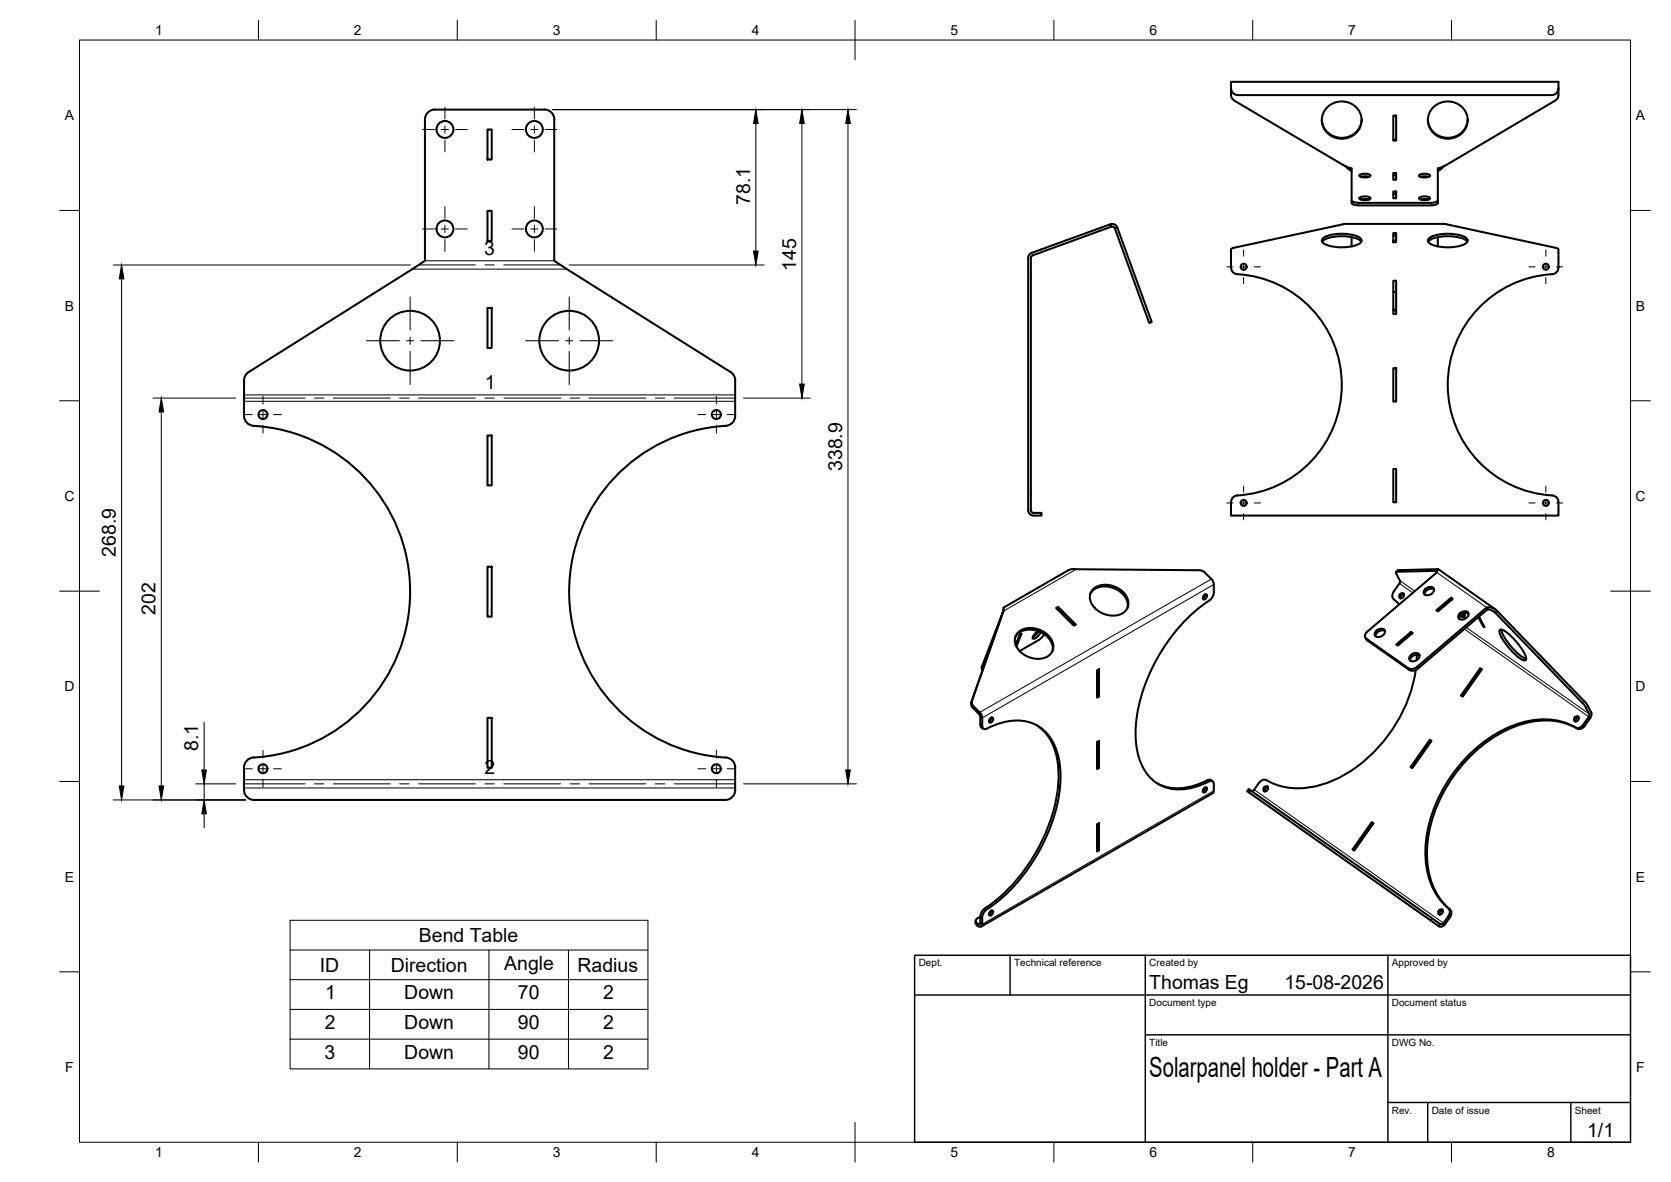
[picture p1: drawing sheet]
<svg xmlns="http://www.w3.org/2000/svg" width="420mm" height="297mm" viewBox="0 0 420 297" stroke-linecap="round" stroke-linejoin="round" font-family="sans-serif">
<!-- layer: Visible -->
<g fill="none" stroke="#000" stroke-width=".51">
<path d="M122.6 32.5h1v7.6h-1zM309.5 23.9v-3.3h82.4v3.3M309.5 22.2a1.7 1.7 0 0 0 1.7 1.7h79a1.66 1.66 0 0 0 1.7-1.7M309.5 23.9a1.54 1.54 0 0 0 .8 1.3M310.3 25.3l27.4 16.2 2.2 .8v8.7M332.4 30.1a5 5 0 0 0 5 4.5 5 5 0 0 0 5-4.5M333.5 27.2a5 5 0 0 1 6.2-1.2 5 5 0 0 1 2.4 5.8 5 5 0 0 1-5.9 2.9 5 5 0 0 1-3.8-5.4l.3-.8zM350.3 29h.7v6.3h-.7zM350.3 35.1h.7M359 30.1a5 5 0 0 0 5 4.5 5 5 0 0 0 5-4.5M360.2 27.2a5 5 0 0 1 6.2-1.2 5 5 0 0 1 2.3 5.8 5 5 0 0 1-5.9 2.9 5 5 0 0 1-3.7-5.4l.2-.8zM391.1 25.3l-27.5 16.2-2.1 .8v8.7l-.3 .4-1.3 .2h-18.4l-1.3-.2-.3-.4"/>
<path d="M391.9 23.9a1.54 1.54 0 0 1-.8 1.3M122.6 53h1v7.5h-1zM279.2 56.4h1l.7 .6 8.7 23.9-.6 .3-8.7-23.8M279.4 57h.6l.3 .4 .6-.3M332.8 59.8a10.7 10.7 0 0 1 9.2 0 .76 .76 0 0 1 0 1.3 10.7 10.7 0 0 1-9.2 0 .76 .76 0 0 1 0-1.3zM338.2 41.7l1.7 1.3M339.9 59.6v2.3M339.9 50.4l.3 .3 1.3 .3h18.4l1.3-.3 .3-.3M341.9 43.9l1.3-.2a1.43 1.43 0 0 1 1.4 .4 2.32 2.32 0 0 1-2.8 0zM341.9 49.6l1.3-.3a1.43 1.43 0 0 1 1.4 .5 2.32 2.32 0 0 1-2.8 0zM342.1 50.1l1.1-.1 1.1 .1M342.1 44.5l1.1-.2 1.1 .2"/>
<path d="M350.3 58.6h.7v2.3h-.7zM350.3 43.5h.7v1.7h-.7zM350.3 48.1h.7v1.7h-.7zM350.3 59.2h.7M350.3 48.8h.7M350.3 44.1h.7M356.9 43.9l1.3-.2a1.43 1.43 0 0 1 1.4 .4 2.32 2.32 0 0 1-2.8 0zM356.9 49.6l1.3-.3a1.43 1.43 0 0 1 1.4 .5 2.32 2.32 0 0 1-2.8 0zM357.1 50.1l1.1-.1 1.1 .1M357.1 44.5l1.1-.2 1.1 .2M359.4 59.8a10.7 10.7 0 0 1 9.2 0 .76 .76 0 0 1 0 1.3 10.7 10.7 0 0 1-9.2 0 .76 .76 0 0 1 0-1.3zM361.5 59.6v2.3"/>
<path d="M363.2 41.7l-1.7 1.3M122.6 77.4h1v10h-1zM259.6 64.2l-.4 .6v63.4a.94 .94 0 0 0 1.4 .7h1.3v.7h-.7a2.39 2.39 0 0 1-2.6-1l-.1-63.8a1.28 1.28 0 0 1 .9-1.3l19.8-7.1 .2 .6-19.8 7.2M310.3 62.2l-.8 .5v4.5a1.67 1.67 0 0 0 1.6 1.7 27.9 27.9 0 0 1 26.3 28.1 27.9 27.9 0 0 1-26.8 27.6 1.72 1.72 0 0 0-1.1 1.6v3.4h82.4v-1a5.6 5.6 0 0 0-.3-3.4l-.8-.6a27.9 27.9 0 0 1-26.8-27.9 27.9 27.9 0 0 1 26.8-27.9 1.66 1.66 0 0 0 1.1-1.5v-4.6l-.5-.4-28.1-6h-25.2l-27.8 6M332.4 60.8a6.5 6.5 0 0 1 5-1.4 6.5 6.5 0 0 1 4.9 1.4M350.3 70.6h.7v8.3h-.7zM350.3 60.5h.7M350.3 78h.7M350.3 73.3h.7M350.3 77.8h.7M359.1 60.8a6.5 6.5 0 0 1 4.9-1.4 6.5 6.5 0 0 1 5 1.4M350.3 92.5h.7v8.4h-.7z"/>
<path d="M61.4 104.5v-8.9a2.47 2.47 0 0 1 1.1-2.1l44.3-28v-35.5a2.48 2.48 0 0 1 2.5-2.5h27.6a2.48 2.48 0 0 1 2.5 2.5v35.5l44.3 28a2.51 2.51 0 0 1 1.2 2.1l-.1 8.9M61.4 104.5a2.51 2.51 0 0 0 2.3 2.5 41.8 41.8 0 0 1 39.4 41.7 41.8 41.8 0 0 1-39.4 41.7M122.6 109.4h1v12.6h-1zM184.9 104.5a2.51 2.51 0 0 1-2.4 2.5 41.8 41.8 0 0 0-39.4 41.7 41.8 41.8 0 0 0 39.4 41.7M350.3 117.9h.7v8.3h-.7zM122.6 142.4h1v12.6h-1zM252.3 153.6l-8.1 23a1.23 1.23 0 0 0 .4 1.2l1.6 1.7M252.3 153.6l-.2 .4M252.3 153.5l-5.4 14.1M252.3 153.2l-.1 .7M256.1 158.8a5.8 5.8 0 0 1 8.8 3.5 3.3 3.3 0 0 1-3.8 3.3 5.8 5.8 0 0 1-5.9-4.5 2.79 2.79 0 0 1 .9-2.3zM261 158.6a1.9 1.9 0 0 0-1.3 1.9 2.64 2.64 0 0 0 2-1.6"/>
<path d="M261.2 158.7l-.7 .8-.8 .5M262.6 159.4l-1.2 1.3-5.1 2.9M265.7 153l.2-.1 4.2 4.2M266 152.5l-.5 .3 4.5 4.4 .5-.3-4.5-4.4-.1 .4M274.1 149.3a4.9 4.9 0 0 1 6.7-1.1 4.3 4.3 0 0 1 2.7 4.6M275 147.9a5.8 5.8 0 0 1 8.7 3.5 3.3 3.3 0 0 1-3.7 3.3 5.8 5.8 0 0 1-6-4.4 2.79 2.79 0 0 1 1-2.4zM301.5 143.3l-32.3-.2-16.8 9.6-.1 .9M301.5 143.3l.8 .2 .7 .4M302.8 149.6l.4-.3a.76 .76 0 0 1 .1 .9 .76 .76 0 0 1-.8 .4v-.6zM303 143.9l2 2.3 .2 2.7M303 149.4l-.1 .5-.5 .5M305.2 148.9l-.2 .9a4.7 4.7 0 0 1-2.5 2.2 44.5 44.5 0 0 0-16.9 30.5 17.2 17.2 0 0 0 3.3 12.6 10.6 10.6 0 0 0 11.8 2.6l3.4-1.4a.71 .71 0 0 1 .8 0 .71 .71 0 0 1 .3 .7v1.7l-.3 .6-58.2 33.6"/>
<path d="M346.1 158.5l.4-.3a1 1 0 0 1 1.1-.2 1 1 0 0 1 .6 1 1.6 1.6 0 0 1-2.5 .7 1.05 1.05 0 0 1 .4-1.2zM348.3 158.6a1.68 1.68 0 0 0-2.4 1.3M350.4 150.6l1.4 1.3M350.5 148.6a1.58 1.58 0 0 0-.1 2M351.5 143.3l-.5 .4M351.6 143.3h-.1M352 145.9l-1-1.9 .1-.3 9.9-.2 .5-.5-.2 .9-17.5 14.8a1.1 1.1 0 0 0-.3 1.7M352 145.9l-.1 .7-1.4 2M352.2 149.2a.54 .54 0 0 1 .8 0 .54 .54 0 0 1-.1 .8 .57 .57 0 0 1-.9 .3 .57 .57 0 0 1 0-.9zM353 149.3l-.6 .4-.2 .7M354.8 158.8l.4 .3-3.7 3.1-.4-.2 3.7-3.2 .2 .4M358.5 148l.3-.3a1 1 0 0 1 1.2-.2 1 1 0 0 1 .5 1 1.6 1.6 0 0 1-2.5 .7 1.05 1.05 0 0 1 .5-1.2z"/>
<path d="M360.6 148.1a1.68 1.68 0 0 0-2.4 1.3M361 143.5l.3 .2M361.5 143l-9.9 .3M361.5 143l14.5 10.1M364.9 150.2l.4 .3-3.8 3.2-.4-.3 3.8-3.2 .2 .5M367.1 154.1l.4-.3a1 1 0 0 1 1.1-.2 1 1 0 0 1 .6 1 1.6 1.6 0 0 1-2.5 .7 1.05 1.05 0 0 1 .4-1.2zM367.6 154.4l.7 .3M368.2 154.1l.1 .4-.1 .6-1.1-.3M369.3 154.3a1.68 1.68 0 0 0-2.4 1.2M371.7 155.1l1.2 2.2M371.9 154.9l1.4 2.7-.4-.3M373 157.2l-.1 .1"/>
<path d="M373.8 152.7l1.6 .1 1.1 .8M374 153.1l-17.4 14.9a2.01 2.01 0 0 1-2.2 .4l-10.7-7.5M376 154l21.8 22.6 .8 .9 1 1.9M376.5 153.6l-.5 .4-.9-.6-1.1-.3-.2-.4-17.5 14.9a2.01 2.01 0 0 1-2.2 .3M376.5 153.6l21.8 22.6M377.2 158.2a6.1 6.1 0 0 1 3.7 2.7 9.3 9.3 0 0 1 2.8 4.9l-.2 .2a6.1 6.1 0 0 1-3.7-2.7 9.3 9.3 0 0 1-2.8-4.9zM377.5 158.2a13.5 13.5 0 0 0 6.2 7.4M244.4 176.2a1.23 1.23 0 0 0 .3 1.2M244.7 177.4l2.1 2.3 .2 2.7a.71 .71 0 0 0 .3 .7 .71 .71 0 0 0 .8 0 13.7 13.7 0 0 1 12-1.1 11.8 11.8 0 0 1 6.3 9.4 36.7 36.7 0 0 1-5.1 22.5 42.2 42.2 0 0 1-13.6 15l-.3 .3a4 4 0 0 0-.4 3M246.2 179.4l.3 .7v2M246.9 167.5v.6M246.9 168.1l.2 .2"/>
<path d="M255.3 160.1a4.9 4.9 0 0 1 6.7-1.1 4.3 4.3 0 0 1 2.6 4.7M255.4 162.1l.9-2.6 .5-.3-1.3 3.3M255.4 162.2l.2 .2M275.8 168.5l.5-.3v6.8l-.5 .3zM275.9 168.5v6.3l.4 .2M275.9 174.8h-.1M343.3 160.2l.2 .4M343.5 160.6l.3 .3M343.5 160.5l10.6 7.4M354.8 164.6l.4-.3a1 1 0 0 1 1.1-.2 1 1 0 0 1 .6 1 1.6 1.6 0 0 1-2.5 .7 1.05 1.05 0 0 1 .4-1.2zM356 168.4a36.9 36.9 0 0 1-22.3 28.3 18.1 18.1 0 0 1-15.6-.8 1.75 1.75 0 0 0-1.5 .9M356.2 164.5v1.4"/>
<path d="M357 164.7a1.68 1.68 0 0 0-2.5 1.3M372.2 167.9l.4 .3-4.8 6.8-.4-.2zM372.6 168.2l-4.9 6.8M398.3 176.2l1 1.2M399.3 177.4l.8 1.6 .1 .7-.3 .7-1.4 2M399.6 179.4l-.1 .7M122.6 180.4h1v12.5h-1zM182.5 190.4a2.47 2.47 0 0 1 2.3 2.5l.1 5.6a2.51 2.51 0 0 1-2.5 2.5h-118.5a2.51 2.51 0 0 1-2.5-2.5v-5.6a2.51 2.51 0 0 1 2.3-2.5M246.5 182.1a1.04 1.04 0 0 0 .8 1.1M249 180.5l.5-.2a.76 .76 0 0 1 .1 .9 .76 .76 0 0 1-.9 .3v-.5zM249.3 180.3l-.2 .6-.4 .4M260.6 182.3a13.5 13.5 0 0 1 5.5 11.3 41.3 41.3 0 0 1-8.6 25.1 39.7 39.7 0 0 1-10.2 9.9l-.6 .8-.2 .9"/>
<path d="M275.8 186.5l.5-.3v6.8l-.5 .3zM275.9 186.4v6.3l.4 .3M275.9 192.7l-.1 .1M302.8 198.1l.4-.3a.76 .76 0 0 1 .1 .9 .76 .76 0 0 1-.8 .4v-.6zM303 198.3h-.4M303 197.9l-.1 .5-.5 .5M304.9 196.3a.99 .99 0 0 0-1.3-.3 13.4 13.4 0 0 1-12.5 .9M316.5 196.8l-1.1 1.6-.6 .4-.2-.1M318 197.7a.54 .54 0 0 1 .8 0 .54 .54 0 0 1-.1 .8 .57 .57 0 0 1-.9 .3 .57 .57 0 0 1 0-.9zM318.8 197.8l-.6 .4-.2 .7M359.5 185.9l.4 .3-4.8 6.8-.4-.3zM359.9 186.2l-4.8 6.8"/>
<path d="M396.1 180.1a.54 .54 0 0 1 .9 .1 .54 .54 0 0 1-.2 .8 .57 .57 0 0 1-.9 .3 .57 .57 0 0 1 0-1zM397 180.2l-.7 .4-.1 .7M398.5 182.4a1.58 1.58 0 0 1-1.9 .7 18.4 18.4 0 0 0-16.7-.1 36.9 36.9 0 0 0-21.1 29.9 18.7 18.7 0 0 0 6 16 1.75 1.75 0 0 1-.2 1.7l-1.3 1.6M399.5 180.1l-1.4 2a1.58 1.58 0 0 1-1.9 .7 18.4 18.4 0 0 0-16.7-.1 36.9 36.9 0 0 0-21.1 29.9 18.7 18.7 0 0 0 6 16 1.75 1.75 0 0 1-.3 1.7l-1.1 1.7-.5 .3-.3-.1M275.8 207.1l.5-.2v6.8l-.5 .3zM275.9 207.1v6.3l.4 .3M275.9 213.4l-.1 .1M344.9 206.6l.4 .3-4.8 6.8-.4-.3zM345.3 206.9l-4.8 6.8M245.3 231.4v.6M245.3 232l.5 .6a.68 .68 0 0 0 1.1 0l.1-.4M246 232.2h.4l.1-1.9-.7 .5a.78 .78 0 0 0-.5 .8 .78 .78 0 0 0 .7 .6"/>
<path d="M249 229l.5-.2a.76 .76 0 0 1 .1 .9 .76 .76 0 0 1-.9 .3v-.5zM249.3 228.8l-.2 .6-.4 .4M362 228.6a.54 .54 0 0 1 .8 .1 .54 .54 0 0 1-.1 .8 .57 .57 0 0 1-.9 .3 .57 .57 0 0 1 0-.9zM362.8 228.8l-.6 .3-.2 .8M363.4 232.2a1.31 1.31 0 0 1-2.3 .1l-47.5-33.4 .4-.6 48.2 33.9"/>
<circle cx="111.9" cy="32.5" r="2.13"/>
<circle cx="134.4" cy="32.5" r="2.13"/>
<circle cx="111.9" cy="57.5" r="2.13"/>
<circle cx="134.4" cy="57.5" r="2.13"/>
<circle cx="312.7" cy="67" r=".75"/>
<circle cx="388.7" cy="67" r=".75"/>
<circle cx="103.1" cy="85.6" r="7.5"/>
<circle cx="143.1" cy="85.6" r="7.5"/>
<circle cx="66.1" cy="104.2" r="1.13"/>
<circle cx="180.1" cy="104.2" r="1.13"/>
<circle cx="312.7" cy="126.4" r=".75"/>
<circle cx="388.7" cy="126.4" r=".75"/>
<circle cx="66.1" cy="193.2" r="1.13"/>
<circle cx="180.1" cy="193.2" r="1.13"/>
</g>
<!-- layer: Visible Narrow -->
<g fill="none" stroke="#000" stroke-width=".25">
<path d="M103.7 67.6h38.8M106.8 65.5h32.6M61.4 99.2h123.4M61.4 100.8h123.4M270.6 143.1l-18.3 10.5M304.6 145.5l-58.3 33.5-.1 .5M305.2 146.9l-58.2 33.5-.5-.3M351.6 143.3l-.5 .4M351.9 146.6l3.3 2.4M352 145.9l3.7 2.7M361 143.5l.3 .1M361.3 143.9l12.5 8.8"/>
<path d="M368.2 158.1l31.7 22.3M368.7 157.7l30.9 21.7 .5-.4M375.2 153.4l.8 .6M244.3 176.2l-.1 .4M244.7 177.4l-.1 .4M246.9 167.6l.3 .3M343.5 160.5l.2 .4M354.1 167.9l.3 .5M356.3 167.6l.3 .4M398.3 176.2l-.5 .4M399.3 177.4l-.5 .4M61.4 195.9h123.4"/>
<path d="M61.4 198h123.4M246.5 182.1l.5 .3M303.6 196.1l.5 .2M305.2 198.7l-58.2 33.5-.5-.2-.5 .2v.6M314.4 198.6l-.4 .5M315.4 198.4l47.9 33.8M396.2 182.9l.4 .2M398.1 182.1l.4 .3M245.8 232.1v.6M246.5 230.3l.5 .3M247.6 228.3l.5 .3M360.1 230.8l-.4 .5"/>
<path d="M362 232.1l-.4 .5M362.2 232.2l-.4 .6M364.2 230.3l.3 .3M364.2 228.3l.4 .3"/>
</g>
<!-- layer: Bend Center -->
<g fill="none" stroke="#000" stroke-width=".25">
<path d="M105.3 66.6h14.2M121.9 66.6h2.4M126.7 66.6h14.2M61.4 100h15.3M79.1 100h2.3M83.8 100h14.3M100.5 100h2.4M105.2 100h14.3M121.9 100h2.4M126.7 100h14.3M143.3 100h2.4M148.1 100h14.3"/>
<path d="M164.8 100h2.4M169.5 100h15.3M61.4 197h15.3M79.1 197h2.3M83.8 197h14.3M100.5 197h2.4M105.2 197h14.3M121.9 197h2.4M126.7 197h14.3M143.3 197h2.4M148.1 197h14.3M164.8 197h2.4"/>
<path d="M169.5 197h15.3"/>
</g>
<!-- layer: BORDER -->
<g fill="none" stroke="#000" stroke-width=".25">
<path d="M20 10.1h390v276.9h-390zM65 5.1v5M115 5.1v5M165 5.1v5M215 5.1v10M265 5.1v5M315 5.1v5M365 5.1v5M15 52.9h5M410 52.9h5M15 100.7h5M410 100.7h5"/>
<path d="M15 148.6h10M405 148.6h10M15 196.4h5M410 196.4h5M15 244.2h5M410 244.2h5M65 287v5M115 287v5M165 287v5M215 282.1v9.9M265 287v5M315 287v5"/>
<path d="M365 287v5"/>
</g>
<!-- layer: TITLEBLOCK -->
<path d="M230 240.1h180v46.9h-180zM230 250h180M254 240.1v9.9M288 240.1v46.9M349 240.1v46.9M288 260.1h122M349 277.1h61M359 277.1v9.9M395 277.1v9.9" fill="none" stroke="#000" stroke-width=".36"/>
<!-- layer: Smart Centers -->
<g fill="none" stroke="#000" stroke-width=".25">
<path d="M106.2 32.5h3M111 32.5h1.8M111.9 26.9v3M111.9 31.7v1.8M111.9 35.2v3M114.6 32.5h2.9M128.7 32.5h3M133.5 32.5h1.8M134.4 26.9v3M134.4 31.7v1.8M134.4 35.2v3M137.1 32.5h2.9"/>
<path d="M106.2 57.5h3M111 57.5h1.8M111.9 51.9v3M111.9 56.6v1.8M114.6 57.5h2.9M128.7 57.5h3M133.5 57.5h1.8M134.4 51.9v3M134.4 56.6v1.8M137.1 57.5h2.9M103.1 74.6v8.3M111.9 60.2v3"/>
<path d="M134.4 60.2v3M143.1 74.6v8.3M308.4 67.1h1.6M311.8 67.1h1.8M312.7 62.8v1.6M312.7 66.2v1.8M312.7 69.7v1.6M315.4 67.1h1.5M384.5 67.1h1.5M387.8 67.1h1.8M388.7 62.8v1.6M388.7 66.2v1.8"/>
<path d="M388.7 69.7v1.6M391.4 67.1h1.5M66.1 99.6v1.9M92.1 85.6h8.3M102.2 85.6h1.8M103.1 84.7v1.8M103.1 88.3v8.3M105.8 85.6h8.3M132.1 85.6h8.3M142.2 85.6h1.8M143.1 84.7v1.8M143.1 88.3v8.3"/>
<path d="M145.8 85.6h8.3M180.1 99.6v1.9M61.5 104.2h1.9M65.2 104.2h1.8M66.1 103.3v1.8M66.1 106.9v1.9M68.8 104.2h1.9M175.5 104.2h1.9M179.2 104.2h1.8M180.1 103.3v1.8M180.1 106.9v1.9M182.8 104.2h1.9"/>
<path d="M308.4 126.4h1.6M311.8 126.4h1.8M312.7 122.1v1.6M312.7 125.5v1.8M312.7 129.1v1.5M315.4 126.4h1.5M384.5 126.4h1.5M387.8 126.4h1.8M388.7 122.1v1.6M388.7 125.5v1.8M388.7 129.1v1.5M391.4 126.4h1.5"/>
<path d="M61.5 193.2h1.9M65.2 193.2h1.8M66.1 188.6v1.9M66.1 192.3v1.8M66.1 195.9v1.9M68.8 193.2h1.9M175.5 193.2h1.9M179.2 193.2h1.8M180.1 188.6v1.9M180.1 192.3v1.8M180.1 195.9v1.9M182.8 193.2h1.9"/>
</g>
<!-- layer: Bend Tables -->
<path d="M72.9 231.3h90v37.3h-90zM72.9 238.7h90M92.9 238.7v29.9M122.9 238.7v29.9M142.9 238.7v29.9M72.9 246.2h90M72.9 253.7h90M72.9 261.1h90" fill="none" stroke="#000" stroke-width=".25"/>
<!-- layer: FD_Dimensions -->
<g fill="none" stroke="#000" stroke-width=".25">
<path d="M139 27.5h76.3M190.1 31v32.1M201.6 31v65.5M213.2 31v162.5M28.5 66.6h74.7M30.6 70.1v127.4M143.1 66.6h49.1M38.5 100h20.8M40.6 103.5v94M187 100h16.7M49.2 197h10.1M51.3 181.5v12"/>
<path d="M51.3 197v4M187 197h28.3M28.5 201h33.3M51.3 204.5v3.5"/>
</g>
<path d="M190.1 27.5l.5 3.5h-1.1zM201.6 27.5l.6 3.5h-1.1zM213.2 27.5l.6 3.5h-1.2zM30.6 66.6l.6 3.5h-1.2zM189.5 63.1h1.1l-.5 3.5zM201.1 96.5h1.1l-.6 3.5zM40.6 100l.5 3.5h-1.1zM30 197.5h1.2l-.6 3.5zM40 197.5h1.1l-.5 3.5zM50.7 193.5h1.2l-.6 3.5zM212.6 193.5h1.2l-.6 3.5zM51.3 201l.6 3.5h-1.2z" fill="#000" stroke="#000" stroke-width=".25"/>
<text font-size="7" x="289" y="270.6">Solarpanel holder - Part A</text>
<g font-size="4.9">
<text x="188.6" y="51.5" transform="rotate(-90 188.6 51.5)">78.1</text>
<text x="121.8" y="64.1">3</text>
<text x="200.2" y="68" transform="rotate(-90 200.2 68)">145</text>
<text x="121.9" y="97.8">1</text>
<text x="211.8" y="118.4" transform="rotate(-90 211.8 118.4)">338.9</text>
<text x="29.1" y="139.9" transform="rotate(-90 29.1 139.9)">268.9</text>
<text x="39.1" y="154.5" transform="rotate(-90 39.1 154.5)">202</text>
<text x="49.9" y="188.8" transform="rotate(-90 49.9 188.8)">8.1</text>
<text x="121.8" y="194.5">2</text>
<text x="105.3" y="236.7">Bend Table</text>
<text x="80.4" y="244.2">ID</text>
<text x="98.3" y="244.2">Direction</text>
<text x="126.8" y="243.7">Angle</text>
<text x="145.2" y="244.2">Radius</text>
<text x="81.7" y="251.1">1</text>
<text x="101.7" y="251.1">Down</text>
<text x="130.2" y="251.1">70</text>
<text x="151.6" y="251.1">2</text>
<text x="289" y="248.5">Thomas Eg</text>
<text x="323" y="248.5">15-08-2026</text>
<text x="81.6" y="258.6">2</text>
<text x="101.7" y="258.6">Down</text>
<text x="130.2" y="258.6">90</text>
<text x="151.6" y="258.6">2</text>
<text x="81.6" y="266.1">3</text>
<text x="101.7" y="266">Down</text>
<text x="130.2" y="266.1">90</text>
<text x="151.6" y="266.1">2</text>
<text x="399.1" y="285.7">1/1</text>
</g>
<g font-size="3.5">
<text x="39" y="8.8">1</text>
<text x="89" y="8.8">2</text>
<text x="139" y="8.8">3</text>
<text x="189" y="8.8">4</text>
<text x="239" y="8.8">5</text>
<text x="289" y="8.8">6</text>
<text x="339" y="8.8">7</text>
<text x="389" y="8.8">8</text>
<text x="16.3" y="30.2">A</text>
<text x="411.3" y="30.2">A</text>
<text x="16.3" y="78">B</text>
<text x="411.3" y="78">B</text>
<text x="16.2" y="125.9">C</text>
<text x="411.2" y="125.9">C</text>
<text x="16.2" y="173.7">D</text>
<text x="411.2" y="173.7">D</text>
<text x="16.3" y="221.6">E</text>
<text x="411.3" y="221.6">E</text>
<text x="16.4" y="269.4">F</text>
<text x="411.4" y="269.4">F</text>
<text x="39" y="290.8">1</text>
<text x="89" y="290.8">2</text>
<text x="139" y="290.8">3</text>
<text x="189" y="290.8">4</text>
<text x="239" y="290.8">5</text>
<text x="289" y="290.8">6</text>
<text x="339" y="290.8">7</text>
<text x="389" y="290.8">8</text>
</g>
<g font-size="2.5">
<text x="231" y="242.9">Dept.</text>
<text x="255" y="242.9">Technical reference</text>
<text x="289" y="242.9">Created by</text>
<text x="350" y="242.9">Approved by</text>
<text x="289" y="252.8">Document type</text>
<text x="350" y="252.8">Document status</text>
<text x="289" y="262.9">Title</text>
<text x="350" y="262.9">DWG No.</text>
<text x="350" y="279.9">Rev.</text>
<text x="360" y="279.9">Date of issue</text>
<text x="396" y="279.9">Sheet</text>
</g>
</svg>
